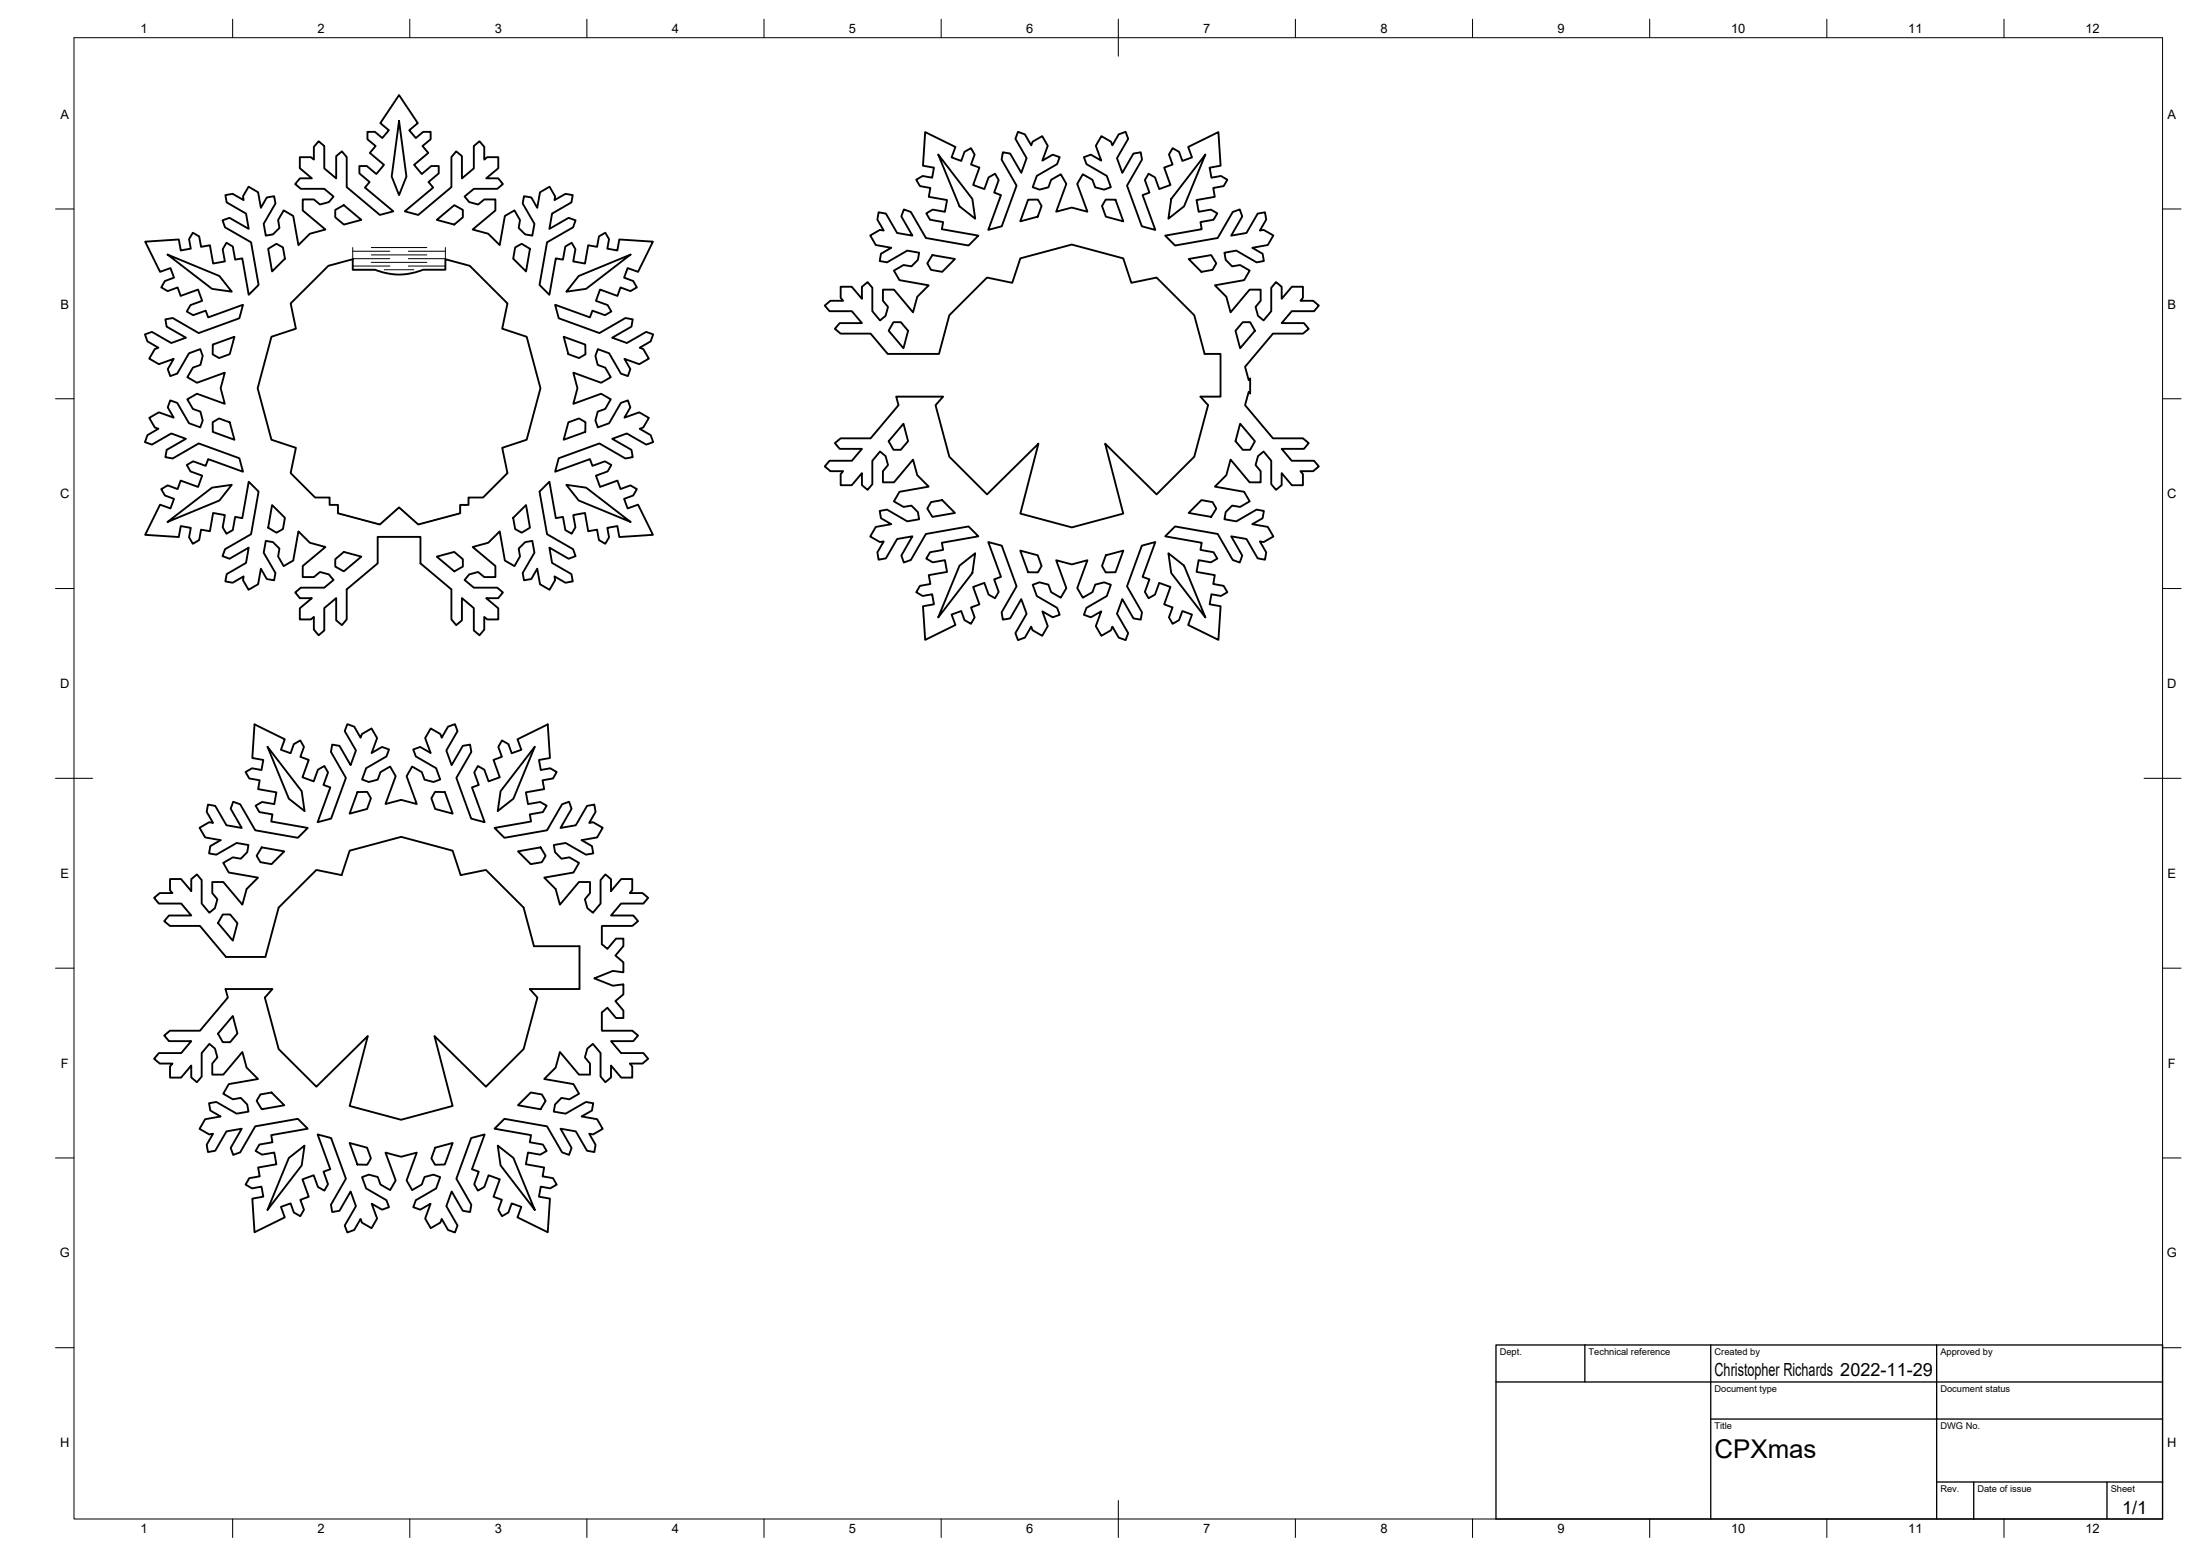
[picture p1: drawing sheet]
<svg xmlns="http://www.w3.org/2000/svg" width="594mm" height="420mm" viewBox="0 0 594 420" stroke-linecap="round" stroke-linejoin="round" font-family="sans-serif">
<!-- layer: Visible -->
<g fill="none" stroke="#000" stroke-width=".51">
<path d="M107.8 32.7l1.9 15-1.9 5-2-5zM249.8 35.7l8.2 4-1 2.8 2.6 1 .9-2.5 1.7-1 1 1.7-1 2.7 2.3 .9-1.7 4.7 3 1.1 1.2-3.2 1.7-1 1 1.7-1.2 3.4 1.8 .7-3.4 9.4 3.6-1 4-11-4-7 .3-2 2 .4 3 5.2 1.4-4-3-5.2 .7-1.9 1.9 .7 1.7 2.9 .3-.9 2.6-1.5 1.5 2.6-1.4 4 2.8-1.6 1.9 .6-.7 1.9-5.5 3.2-1.1 3 1.8 .7 2.4-.6 .7-2 2.6-1.5 1.6 2.6-2.8 7.5 4.2-1.2 4.2 1.2-2.7-7.5 1.5-2.6 2.6 1.5 .7 2 2.5 .6 1.8-.7-1.1-3-5.5-3.2-.7-1.9 1.9-.6 2.8 1.6-1.5-4 1.5-2.6 2.6 1.5 .4 .9 1.7-2.9 1.9-.7 .7 1.9-3.1 5.2 1.5 4 3-5.2 1.9-.4 .4 2-4.1 7 4 11 3.7 1-3.5-9.4 1.9-.7-1.2-3.4 1-1.7 1.7 1 1.1 3.2 3.1-1.1-1.7-4.7 2.2-.9-.9-2.7 1-1.7 1.7 1 .9 2.5 2.6-1-1.1-2.8 8.2-4 .6 9-3 .6 .5 2.7 2.6-.5 1.7 1-1 1.7-2.8 .6 .4 2.3-4.9 .9 .6 3.2 3.3-.6 1.7 1-1 1.7-3.5 .7 .3 1.9-9.9 1.7 2.7 2.7 11.5-2 4.1-7.1 1.9-.6 .6 1.8-2.9 5.2 4.1-.7 3-5.2 2-.4 .3 2-1.7 3 1-.2 2.7 1.5-1.6 2.6-4.1 .7 2.8 1.6 .3 2-2 .3-5.5-3.1-3.2 .5 .4 2 1.7 1.7 2.2-.3 2.6 1.5-1.5 2.5-7.9 1.4 3.1 3.1 1.1 4.2 5.1-6.1h3v3l-1.4 1.7 .7 2.4 1.5 1.2 2.1-2.5v-6.3l1.3-1.5 1.5 1.2v3.3l2.7-3.3h3v3l-.6 .8h3.4l1.5 1.3-1.3 1.5h-6l-2.7 3.2h6l1.3 1.6-1.5 1.3h-8.2l-7.5 8.9 1 3.7 .4-.5v4l-.4-.4-1 3.6 7.5 9h8.2l1.5 1.3-1.3 1.5h-6l2.7 3.2h6l1.3 1.5-1.5 1.3h-3.4l.6 .8v3h-3l-2.7-3.2v3.2l-1.5 1.3-1.3-1.6v-6.3l-2.1-2.5-1.5 1.3-.7 2.4 1.4 1.6v3h-3l-5.1-6.1-1.1 4.2-3.1 3.1 7.9 1.4 1.5 2.6-2.6 1.5-2.2-.4-1.7 1.8-.4 1.9 3.2 .6 5.5-3.2 2 .4-.3 1.9-2.8 1.6 4.1 .8 1.6 2.6-2.7 1.5-1-.2 1.7 3-.3 1.9-2-.3-3-5.3-4.1-.7 2.9 5.2-.6 1.9-1.9-.7-4.1-7-11.5-2-2.7 2.6 9.9 1.8-.3 1.9 3.5 .6 1 1.7-1.7 1-3.3-.5-.6 3.1 4.9 .9-.4 2.4 2.8 .5 1 1.7-1.7 1-2.6-.4-.5 2.7 3 .5-.6 9.1-8.2-4 1.1-2.9-2.6-.9-.9 2.4-1.7 1-1-1.7 .9-2.7-2.2-.8 1.7-4.7-3.1-1.1-1.1 3.1-1.7 1-1-1.7 1.2-3.4-1.9-.6 3.5-9.4-3.7 .9-4 11 4.1 7.1-.4 1.9-1.9-.3-3-5.2-1.5 3.9 3.1 5.3-.7 1.8-1.9-.6-1.7-3-.4 1-2.6 1.5-1.5-2.6 1.5-4-2.8 1.6-1.9-.7 .7-1.9 5.5-3.1 1.1-3.1-1.8-.7-2.5 .7-.7 2-2.6 1.5-1.5-2.6 2.7-7.5-4.2 1.1-4.2-1.1 2.8 7.5-1.6 2.6-2.6-1.5-.7-2-2.4-.7-1.8 .7 1.1 3.1 5.5 3.1 .7 1.9-1.9 .7-2.8-1.6 1.4 4-1.5 2.6-2.6-1.5-.3-1-1.7 3-1.9 .6-.7-1.8 3-5.3-1.4-3.9-3 5.2-2 .3-.3-1.9 4-7.1-4-11-3.6-.9 3.4 9.4-1.8 .6 1.2 3.4-1 1.7-1.7-1-1.2-3.1-3 1.1 1.7 4.7-2.3 .8 1 2.7-1 1.7-1.7-1-.9-2.4-2.6 .9 1 2.9-8.2 4-.6-9.1 3-.5-.5-2.7-2.5 .4-1.8-1 1-1.7 2.8-.5-.4-2.4 4.9-.9-.5-3.1-3.3 .5-1.8-1 1-1.7 3.6-.6-.4-1.9 9.9-1.8-2.7-2.6-11.5 2-4 7-1.9 .7-.7-1.9 3-5.2-4.1 .7-3.1 5.3-1.9 .3-.4-1.9 1.7-3-1 .2-2.6-1.5 1.5-2.6 4.2-.8-2.8-1.6-.3-1.9 1.9-.4 5.5 3.2 3.2-.6-.3-1.9-1.8-1.8-2.1 .4-2.6-1.5 1.5-2.6 7.9-1.4-3.1-3.1-1.2-4.2-5.1 6.1h-3v-3l1.4-1.6-.7-2.4-1.5-1.3-2 2.5v6.3l-1.3 1.6-1.6-1.3v-3.2l-2.7 3.2h-3v-3l.7-.8h-3.5l-1.5-1.3 1.3-1.5h6l2.7-3.2h-6l-1.3-1.5 1.6-1.3h8.1l7.5-9-.6-2.3h12.7l-2.1 2.3 3.7 13.9 10.2 10.2 13.9-13.7-4.9 18.9 13.9 3.7 13.9-3.7-4.9-18.9 13.9 13.7 10.2-10.2 3.7-13.9-2-2.3h5.4v-11.5h-4.3l-2.8-10.5-10.2-10.1-6.8 1.4-2.2-6.6-13.9-3.8-13.9 3.8-2.2 6.6-6.8-1.4-10.2 10.1-2.7 10.5h-13.9l-4.6-5.5h-8.1l-1.6-1.3 1.3-1.6h6l-2.7-3.2h-6l-1.3-1.5 1.5-1.3h3.5l-.7-.8v-3h3l2.7 3.3v-3.3l1.6-1.2 1.3 1.5v6.3l2 2.5 1.5-1.2 .7-2.4-1.4-1.7v-3h3l5.1 6.1 1.2-4.2 3.1-3.1-7.9-1.4-1.5-2.5 2.6-1.5 2.1 .3 1.8-1.7 .3-2-3.2-.5-5.5 3.1-1.9-.3 .3-2 2.8-1.6-4.2-.7-1.5-2.6 2.6-1.5 1 .2-1.7-3 .4-2 1.9 .4 3.1 5.2 4.1 .7-3-5.2 .7-1.8 1.9 .6 4 7.1 11.5 2 2.7-2.7-9.9-1.7 .4-1.9-3.6-.7-1-1.7 1.8-1 3.3 .6 .5-3.2-4.9-.9 .4-2.3-2.8-.6-1-1.7 1.8-1 2.5 .5 .5-2.7-3-.6zM90.5 56.7l2.3-1.3 4.8 4-4.7 1.2-2.4-1.9zM117.9 59.4l4.8-4 2.3 1.3v2l-2.3 1.9zM253.3 41.7l9.3 12 .7 5.4-4.2-3.4zM277.6 53.9h2.7l1 1.7-1.1 2.9-4.7 1.3zM298.6 53.9h2.6l2.1 5.9-4.7-1.3-1-2.9zM325.5 41.7l-5.8 14-4.2 3.4 .8-5.4zM39.2 65.3l9.1-.6 .5 2.9 2.7-.5-.4-2.5 1-1.8 1.7 1 .5 2.9 2.4-.5 .9 5 3.1-.6-.6-3.3 1.1-1.7 1.7 1 .6 3.5 1.9-.3 1.8 9.8 2.6-2.7-2-11.5-7-4-.7-1.9 1.9-.7 5.2 3-.8-4.1-5.2-3-.3-2 1.9-.4 3 1.7-.2-1 1.5-2.6 2.6 1.5 .7 4.2 1.7-2.8 1.9-.3 .4 1.9-3.2 5.5 .6 3.2 1.9-.3 1.8-1.7-.4-2.2 1.5-2.6 2.6 1.5 1.4 7.9 3.1-3.1 4.2-1.1-6.2-5.2v-3h3.1l1.6 1.4 2.4-.6 1.3-1.5-2.5-2.1h-6.4l-1.5-1.3 1.3-1.5h3.2l-3.2-2.8v-3h2.9l.9 .7v-3.4l1.2-1.6 1.6 1.3v6.1l3.2 2.7v-6l1.5-1.3 1.3 1.5v8.1l9 7.5 3.6-.9-7.6-6.4 1.2-1.6-2.8-2.3v-2h2.1l2.5 2.2 2.1-2.5-3.8-3.2 1.5-1.9-2.2-1.8v-2h2l2 1.7 1.8-2.1-2.3-1.9 5.1-7.6 5 7.6-2.3 1.9 1.8 2.1 2-1.7h2v2l-2.2 1.8 1.6 1.9-3.9 3.2 2.1 2.5 2.6-2.2h2v2l-2.8 2.3 1.3 1.6-7.7 6.4 3.6 .9 9-7.5v-8.1l1.3-1.5 1.5 1.3v6l3.3-2.7v-6.1l1.5-1.3 1.3 1.6v3.4l.8-.7h3v3l-3.3 2.8h3.2l1.3 1.5-1.5 1.3h-6.3l-2.5 2.1 1.2 1.5 2.4 .6 1.7-1.4h3v3l-6.2 5.2 4.2 1.1 3.1 3.1 1.4-7.9 2.6-1.5 1.5 2.6-.3 2.2 1.7 1.7 1.9 .3 .6-3.2-3.2-5.5 .4-1.9 2 .3 1.6 2.8 .7-4.2 2.6-1.5 1.5 2.6-.2 1 3-1.7 2 .4-.4 2-5.2 3-.7 4.1 5.1-3 1.9 .7-.7 1.9-7 4-2 11.5 2.7 2.7 1.7-9.8 1.9 .3 .7-3.5 1.7-1 1 1.7-.6 3.3 3.2 .6 .8-5 2.4 .5 .5-2.9 1.7-1 1.1 1.8-.5 2.5 2.7 .5 .5-2.9 9.1 .6-4 8.1-2.8-1-1 2.6 2.5 .9 1 1.7-1.8 1-2.6-1-.9 2.3-4.7-1.7-1.1 3 3.2 1.2 1 1.7-1.7 1-3.4-1.2-.7 1.8-9.4-3.4 1 3.6 11 4 7-4 2 .3-.4 2-5.2 3 4 1.4 5.2-3 1.9 .7-.7 1.9-3 1.7 1 .4 1.5 2.5-2.6 1.5-4-1.4 1.6 2.8-.7 1.9-1.8-.7-3.2-5.5-3.1-1.1-.6 1.8 .6 2.4 2 .8 1.5 2.6-2.6 1.5-7.5-2.8 1.1 4.2-1.1 4.3 7.5-2.8 2.6 1.5-1.5 2.6-2 .7-.6 2.5 .6 1.8 3.1-1.1 3.2-5.5 1.8-.7 .7 1.9-1.6 2.8 4-1.5 2.6 1.5-1.5 2.6-1 .4 3 1.7 .7 1.9-1.9 .7-5.2-3-4 1.4 5.2 3 .4 1.9-2 .4-7-4.1-11 4-1 3.7 9.4-3.4 .7 1.8 3.4-1.2 1.7 1-1 1.7-3.2 1.1 1.1 3.1 4.7-1.7 .9 2.3 2.6-1 1.8 1-1 1.7-2.5 .9 1 2.6 2.8-1 4 8.1-9.1 .6-.5-3-2.7 .5 .5 2.6-1.1 1.7-1.7-1-.5-2.8-2.4 .4-.8-4.9-3.2 .6 .6 3.3-1 1.7-1.7-1-.7-3.5-1.9 .3-1.7-9.8-2.7 2.6 2 11.6 7 4 .7 1.9-1.9 .7-5.1-3 .7 4.1 5.2 3 .4 2-2 .4-3-1.8 .2 1.1-1.5 2.6-2.6-1.5-.7-4.2-1.6 2.8-2 .3-.4-2 3.2-5.5-.6-3.1-1.9 .3-1.7 1.7 .3 2.2-1.5 2.6-2.6-1.5-1.4-7.9-3.1 3.1-4.2 1.1 6.2 5.1v3h-3l-1.7-1.3-2.4 .6-1.2 1.5 2.5 2.1h6.3l1.5 1.3-1.3 1.5h-3.2l3.3 2.8v3h-3l-.8-.7v3.4l-1.3 1.5-1.5-1.3v-6l-3.3-2.7v6l-1.5 1.3-1.3-1.5v-8.1l-8.4-7.1v-7.1h-11.5v7.1l-8.4 7.1v8.1l-1.3 1.5-1.5-1.3v-6l-3.2 2.7v6l-1.6 1.3-1.2-1.5v-3.4l-.9 .7h-2.9v-3l3.2-2.8h-3.2l-1.3-1.5 1.5-1.3h6.4l2.5-2.1-1.3-1.5-2.4-.6-1.6 1.3h-3.1v-3l6.2-5.1-4.2-1.1-3.1-3.1-1.4 7.9-2.6 1.5-1.5-2.6 .4-2.2-1.8-1.7-1.9-.3-.6 3.1 3.2 5.5-.4 2-1.9-.3-1.7-2.8-.7 4.2-2.6 1.5-1.5-2.6 .2-1.1-3 1.8-1.9-.4 .3-2 5.2-3 .8-4.1-5.2 3-1.9-.7 .7-1.9 7-4 2-11.6-2.6-2.6-1.8 9.8-1.9-.3-.6 3.5-1.7 1-1.1-1.7 .6-3.3-3.1-.6-.9 4.9-2.4-.4-.5 2.8-1.7 1-1-1.7 .4-2.6-2.7-.5-.5 3-9.1-.6 4-8.1 2.8 1 1-2.6-2.5-.9-1-1.7 1.8-1 2.7 1 .8-2.3 4.7 1.7 1.1-3.1-3.2-1.1-1-1.7 1.8-1 3.3 1.2 .7-1.8 9.4 3.4-1-3.7-10.9-4-7.1 4.1-1.9-.4 .3-1.9 5.2-3-4-1.4-5.2 3-1.9-.7 .7-1.9 3-1.7-1-.4-1.5-2.6 2.6-1.5 4 1.5-1.6-2.8 .7-1.9 1.9 .7 3.1 5.5 3.1 1.1 .6-1.8-.6-2.5-2-.7-1.5-2.6 2.6-1.5 7.5 2.8-1.1-4.3 1.1-4.2-7.5 2.8-2.6-1.5 1.5-2.6 2-.8 .6-2.4-.6-1.8-3.1 1.1-3.1 5.5-1.9 .7-.7-1.9 1.6-2.8-4 1.4-2.6-1.5 1.5-2.5 1-.4-3-1.7-.7-1.9 1.9-.7 5.2 3 4-1.4-5.2-3-.3-2 1.9-.3 7.1 4 10.9-4 1-3.6-9.4 3.4-.7-1.8-3.3 1.2-1.8-1 1-1.7 3.2-1.2-1.1-3-4.7 1.7-.8-2.3-2.7 1-1.8-1 1-1.7 2.5-.9-1-2.6-2.8 1zM45.3 68.7l13.9 5.8 3.4 4.3-5.3-.8zM72.4 67.2l2.3-1.4 1.7 1 .5 3.1-3.4 3.4zM139.1 66.8l1.8-1 2.2 1.4-1.1 6.1-3.4-3.4z"/>
<path d="M156.3 74.5l14-5.8-12 9.3-5.4 .8zM251.8 68.9l6.1 1-3.5 3.5-3-.5-1-1.8zM321 69.9l6.1-1 1.3 2.2-1 1.8-3 .5zM57.5 93l5.8-2.1-1.3 4.7-2.8 1.1-1.8-1zM78.5 81.9l10.2-10.1 6.5-1.8v2.8h6.1l2.4 .8 3.3 .5 3.4-.2 3.9-1.1h6v-2.8l6.6 1.8 10.1 10.1-1.4 6.9 6.6 2.1 3.7 13.9-3.7 13.9-6.6 2.2 1.4 6.8-6.6 6.6h-3.9v2h-2.2v2.3l-11.4 3-5.1-4.6-5.2 4.6-11.4-3v-2.3h-2.2v-2h-3.9l-6.6-6.6 1.4-6.8-6.6-2.2-3.7-13.9 3.7-13.9 6.6-2.1zM152.2 90.9l5.9 2.1v2.7l-1.7 1-2.9-1.1zM241.3 87h1.9l2 2.3-1.2 4.7-4-4.7zM335.6 87h2l1.3 2.3-4 4.7-1.3-4.7zM57.4 114l1.8-1 2.8 1 1.3 4.7-5.8-2.1zM153.5 114l2.9-1 1.7 1v2.6l-5.9 2.1zM244 114.4l1.2 4.7-2 2.4h-1.9l-1.3-2.4zM334.9 114.4l4 4.7-1.3 2.4h-2l-2-2.4z"/>
<path d="M73.5 136.4l3.4 3.4-.5 3.1-1.7 .9-2.3-1.3zM138.6 139.8l3.4-3.4 1.1 6.1-2.2 1.3-1.8-.9zM152.9 130.9l5.4 .8 12 9.2-14-5.8zM251.4 135.6l3-.6 3.5 3.5-6.1 1.1-1.4-2.3zM324.4 135l3 .6 1 1.7-1.3 2.3-6.1-1.1zM45.3 140.9l12-9.2 5.3-.8-3.4 4.2zM90.5 151l2.4-2 4.7 1.3-4.8 4-2.3-1.3zM117.9 150.3l4.8-1.3 2.3 2v2l-2.3 1.3zM259.1 152.7l4.2-3.3-.7 5.3-9.3 12zM275.5 148.7l4.7 1.2 1.1 2.9-1 1.8-2.7-.1zM298.6 149.9l4.7-1.2-2.1 5.8-2.6 .1-1-1.8zM315.5 149.4l4.2 3.3 5.8 14-9.2-12z"/>
<path d="M68.7 195.6l8.2 4-1 2.9 2.6 .9 .9-2.5 1.7-1 1 1.8-1 2.7 2.3 .8-1.7 4.7 3 1.1 1.2-3.2 1.7-1 1 1.8-1.2 3.4 1.8 .6-3.4 9.4 3.6-1 4-10.9-4-7.1 .3-1.9 2 .3 3 5.2 1.4-4-3-5.2 .7-1.9 1.9 .7 1.7 3 .3-1 2.6-1.5 1.5 2.6-1.4 4 2.8-1.6 1.9 .7-.7 1.9-5.5 3.1-1.1 3.1 1.8 .7 2.4-.7 .7-2 2.6-1.5 1.5 2.6-2.7 7.5 4.2-1.1 4.2 1.1-2.7-7.5 1.5-2.6 2.6 1.5 .7 2 2.5 .7 1.8-.7-1.1-3.1-5.5-3.1-.7-1.9 1.9-.7 2.8 1.6-1.5-4 1.5-2.6 2.6 1.5 .4 1 1.7-3 1.9-.7 .6 1.9-3 5.2 1.5 4 3-5.2 1.9-.3 .4 1.9-4.1 7.1 4 10.9 3.7 1-3.5-9.4 1.9-.6-1.2-3.4 1-1.8 1.7 1 1.1 3.2 3.1-1.1-1.7-4.7 2.2-.8-.9-2.7 1-1.8 1.7 1 .9 2.5 2.6-.9-1.1-2.9 8.2-4 .6 9.1-3 .5 .5 2.7 2.6-.4 1.7 1-1 1.7-2.8 .5 .4 2.4-4.9 .9 .6 3.1 3.3-.5 1.7 1-1 1.7-3.5 .6 .3 1.9-9.9 1.8 2.7 2.6 11.5-2 4.1-7 1.9-.7 .6 1.9-2.9 5.2 4.1-.8 3-5.2 2-.3 .3 1.9-1.7 3 1-.2 2.7 1.5-1.6 2.6-4.1 .8 2.8 1.6 .3 1.9-2 .4-5.5-3.2-3.2 .6 .4 1.9 1.7 1.8 2.2-.4 2.6 1.5-1.5 2.6-7.9 1.4 3.1 3.1 1.1 4.2 5.1-6.1h3v3l-1.4 1.6 .7 2.4 1.5 1.3 2.1-2.5v-6.4l1.3-1.5 1.5 1.3v3.2l2.7-3.2h3v3l-.6 .8h3.4l1.5 1.2-1.3 1.6h-6l-2.7 3.2h6l1.3 1.5-1.5 1.3-8.3 .1v4.9l1.5 1.2 2.3-2.8h2v2.1l-2.1 2.5 2.1 1.8v2.8l-2.8-.4-5 2 5 2 2.8-.4v2.7l-2.1 1.8 2.1 2.6v2h-2l-2.3-2.8-1.5 1.3v4.8l8.3 .1 1.5 1.3-1.3 1.5h-6l2.7 3.3h6l1.3 1.5-1.5 1.3h-3.4l.6 .8v3h-3l-2.7-3.3v3.2l-1.5 1.3-1.3-1.5v-6.3l-2.1-2.5-1.5 1.2-.7 2.4 1.4 1.7v3h-3l-5.1-6.1-1.1 4.2-3.1 3.1 7.9 1.3 1.5 2.6-2.6 1.5-2.2-.3-1.7 1.7-.4 2 3.2 .5 5.5-3.1 2 .3-.3 2-2.8 1.6 4.1 .7 1.6 2.6-2.7 1.5-1-.2 1.7 3-.3 2-2-.4-3-5.2-4.1-.7 2.9 5.2-.6 1.8-1.9-.6-4.1-7.1-11.5-2-2.7 2.7 9.9 1.7-.3 1.9 3.5 .7 1 1.7-1.7 1-3.3-.6-.6 3.2 4.9 .9-.4 2.3 2.8 .5 1 1.8-1.7 1-2.6-.5-.5 2.7 3 .6-.6 9-8.2-4 1.1-2.8-2.6-.9-.9 2.4-1.7 1-1-1.7 .9-2.7-2.2-.8 1.7-4.7-3.1-1.1-1.1 3.1-1.7 1-1-1.7 1.2-3.4-1.9-.7 3.5-9.4-3.7 1-4 11 4.1 7-.4 2-1.9-.4-3-5.2-1.5 4 3 5.2-.6 1.9-1.9-.7-1.7-3-.4 1-2.6 1.5-1.5-2.6 1.5-4-2.8 1.6-1.9-.6 .7-1.9 5.5-3.2 1.1-3-1.8-.7-2.5 .6-.7 2-2.6 1.6-1.5-2.7 2.7-7.5-4.2 1.2-4.2-1.2 2.7 7.5-1.5 2.7-2.6-1.6-.7-2-2.4-.6-1.8 .7 1.1 3 5.5 3.2 .7 1.9-1.9 .6-2.8-1.6 1.4 4-1.5 2.6-2.6-1.5-.3-1-1.7 3-1.9 .7-.7-1.9 3-5.2-1.4-4-3 5.2-2 .4-.3-2 4-7-4-11-3.6-1 3.4 9.4-1.8 .7 1.2 3.4-1 1.7-1.7-1-1.2-3.1-3 1.1 1.7 4.7-2.3 .8 1 2.7-1 1.7-1.7-1-.9-2.4-2.6 .9 1 2.8-8.2 4-.6-9 3-.6-.5-2.7-2.5 .5-1.8-1 1-1.8 2.8-.5-.4-2.3 4.9-.9-.5-3.2-3.3 .6-1.8-1 1-1.7 3.6-.7-.4-1.9 9.9-1.7-2.7-2.7-11.5 2-4 7.1-1.9 .6-.7-1.8 3-5.2-4.1 .7-3.1 5.2-1.9 .4-.4-2 1.7-3-1 .2-2.6-1.5 1.5-2.6 4.2-.7-2.8-1.6-.3-2 1.9-.3 5.5 3.1 3.2-.5-.3-2-1.8-1.7-2.1 .3-2.6-1.5 1.5-2.6 7.9-1.3-3.1-3.1-1.2-4.2-5.1 6.1h-3v-3l1.4-1.7-.7-2.4-1.5-1.2-2 2.5v6.3l-1.3 1.5-1.6-1.3v-3.2l-2.7 3.3h-3v-3l.7-.8h-3.5l-1.5-1.3 1.3-1.5h6l2.7-3.3h-6l-1.3-1.5 1.6-1.3h8.1l7.5-8.9-.6-2.3h12.7l-2.1 2.3 3.7 13.9 10.2 10.1 13.9-13.6-4.9 18.8 13.9 3.8 13.9-3.8-4.9-18.8 13.9 13.6 10.2-10.1 3.7-13.9-2-2.3h13.4v-11.6h-12.3l-2.8-10.4-10.2-10.2-6.8 1.4-2.2-6.6-13.9-3.7-13.9 3.7-2.2 6.6-6.8-1.4-10.2 10.2-3.5 13.3h-10.7l-7-8.4h-8.1l-1.6-1.3 1.3-1.5h6l-2.7-3.2h-6l-1.3-1.6 1.5-1.2h3.5l-.7-.8v-3h3l2.7 3.2v-3.2l1.6-1.3 1.3 1.5v6.4l2 2.5 1.5-1.3 .7-2.4-1.4-1.6v-3h3l5.1 6.1 1.2-4.2 3.1-3.1-7.9-1.4-1.5-2.6 2.6-1.5 2.1 .4 1.8-1.8 .3-1.9-3.2-.6-5.5 3.2-1.9-.4 .3-1.9 2.8-1.6-4.2-.8-1.5-2.6 2.6-1.5 1 .2-1.7-3 .4-1.9 1.9 .3 3.1 5.2 4.1 .8-3-5.2 .7-1.9 1.9 .7 4 7 11.5 2 2.7-2.6-9.9-1.8 .4-1.9-3.6-.6-1-1.7 1.8-1 3.3 .5 .5-3.1-4.9-.9 .4-2.4-2.8-.5-1-1.7 1.8-1 2.5 .4 .5-2.7-3-.5zM72.2 201.7l9.3 12 .7 5.3-4.2-3.3zM96.5 213.9l2.7-.1 1 1.8-1.1 2.8-4.7 1.3zM117.5 213.8l2.6 .1 2.1 5.8-4.7-1.3-1-2.8zM144.4 201.7l-5.8 14-4.2 3.3 .8-5.3zM70.7 228.8l6.1 1.1-3.5 3.4-3-.5-1-1.7zM139.9 229.9l6.1-1.1 1.3 2.3-1 1.7-3 .5zM60.2 246.9h1.9l2 2.4-1.2 4.7-4-4.8zM62.9 274.3l1.2 4.8-2 2.3h-1.9l-1.3-2.3zM70.3 295.5l3-.5 3.5 3.5-6.1 1-1.4-2.2zM139.9 298.5l3.4-3.5 3 .5 1 1.8-1.3 2.2zM78 312.7l4.2-3.3-.7 5.3-9.3 12z"/>
<path d="M94.4 308.6l4.7 1.3 1.1 2.9-1 1.7h-2.7zM117.5 309.9l4.7-1.3-2.1 5.9h-2.6l-1-1.7zM134.4 309.4l4.2 3.3 5.8 14-9.2-12z"/>
</g>
<!-- layer: Reference -->
<g fill="none" stroke="#000" stroke-width=".27">
<path d="M95.2 69.9h10.1M95.2 71.8h10.1M95.2 67.8h10.1M95.2 66.8v3.2M95.2 72.8h6.1M100.3 70.8h15M100.3 68.8h15M100.3 66.8h15M103.8 72.8h8M110.3 69.9h10M110.3 71.8h10M110.3 67.8h10"/>
<path d="M120.3 66.8v3.2M91.2 136.3v2.3l11.4 3 5.2-4.6 5.1 4.6 11.4-3v-2.3h2.2"/>
</g>
<!-- layer: TITLEBLOCK -->
<path d="M404 363.2h180v47h-180zM404 373.2h180M428 363.2v10M462 363.2v47M523 363.2v47M462 383.2h122M523 400.2h61M533 400.2v10M569 400.2v10" fill="none" stroke="#000" stroke-width=".36"/>
<!-- layer: BORDER -->
<g fill="none" stroke="#000" stroke-width=".27">
<path d="M20 10.2h564v400h-564zM62.8 5.2v5M110.7 5.2v5M158.5 5.2v5M206.3 5.2v5M254.1 5.2v5M302 5.2v10M349.8 5.2v5M397.6 5.2v5M445.5 5.2v5M493.3 5.2v5M541.1 5.2v5"/>
<path d="M15 56.4h5M584 56.4h5M15 107.7h5M584 107.7h5M15 158.9h5M584 158.9h5M15 210.2h10M579 210.2h10M15 261.4h5M584 261.4h5M15 312.7h5M584 312.7h5"/>
<path d="M15 363.9h5M584 363.9h5M62.8 410.2v5M110.7 410.2v5M158.5 410.2v5M206.3 410.2v5M254.1 410.2v5M302 405.2v10M349.8 410.2v5M397.6 410.2v5M445.5 410.2v5M493.3 410.2v5"/>
<path d="M541.1 410.2v5"/>
</g>
<text font-size="7" x="463" y="393.7">CPXmas</text>
<g font-size="4.9">
<text x="463" y="371.7">Christopher Richards 2022-11-29</text>
<text x="573.1" y="408.8">1/1</text>
</g>
<g font-size="3.5">
<text x="37.9" y="8.9">1</text>
<text x="85.8" y="8.9">2</text>
<text x="133.6" y="8.9">3</text>
<text x="181.4" y="8.9">4</text>
<text x="229.3" y="8.9">5</text>
<text x="277.1" y="8.9">6</text>
<text x="324.9" y="8.9">7</text>
<text x="372.7" y="8.9">8</text>
<text x="420.6" y="8.9">9</text>
<text x="467.4" y="8.9">10</text>
<text x="515.3" y="8.9">11</text>
<text x="563.1" y="8.9">12</text>
<text x="16.3" y="32">A</text>
<text x="585.3" y="32">A</text>
<text x="16.3" y="83.3">B</text>
<text x="585.3" y="83.3">B</text>
<text x="16.2" y="134.6">C</text>
<text x="585.2" y="134.6">C</text>
<text x="16.2" y="185.8">D</text>
<text x="585.2" y="185.8">D</text>
<text x="16.3" y="237">E</text>
<text x="585.3" y="237">E</text>
<text x="16.4" y="288.3">F</text>
<text x="585.4" y="288.3">F</text>
<text x="16.1" y="339.6">G</text>
<text x="585.1" y="339.6">G</text>
<text x="16.2" y="390.8">H</text>
<text x="585.2" y="390.8">H</text>
<text x="37.9" y="413.9">1</text>
<text x="85.8" y="413.9">2</text>
<text x="133.6" y="413.9">3</text>
<text x="181.4" y="413.9">4</text>
<text x="229.3" y="413.9">5</text>
<text x="277.1" y="413.9">6</text>
<text x="324.9" y="413.9">7</text>
<text x="372.7" y="413.9">8</text>
<text x="420.6" y="413.9">9</text>
<text x="467.4" y="413.9">10</text>
<text x="515.3" y="413.9">11</text>
<text x="563.1" y="413.9">12</text>
</g>
<g font-size="2.5">
<text x="405" y="366">Dept.</text>
<text x="429" y="366">Technical reference</text>
<text x="463" y="366">Created by</text>
<text x="524" y="366">Approved by</text>
<text x="463" y="376">Document type</text>
<text x="524" y="376">Document status</text>
<text x="463" y="386">Title</text>
<text x="524" y="386">DWG No.</text>
<text x="524" y="403">Rev.</text>
<text x="534" y="403">Date of issue</text>
<text x="570" y="403">Sheet</text>
</g>
</svg>
